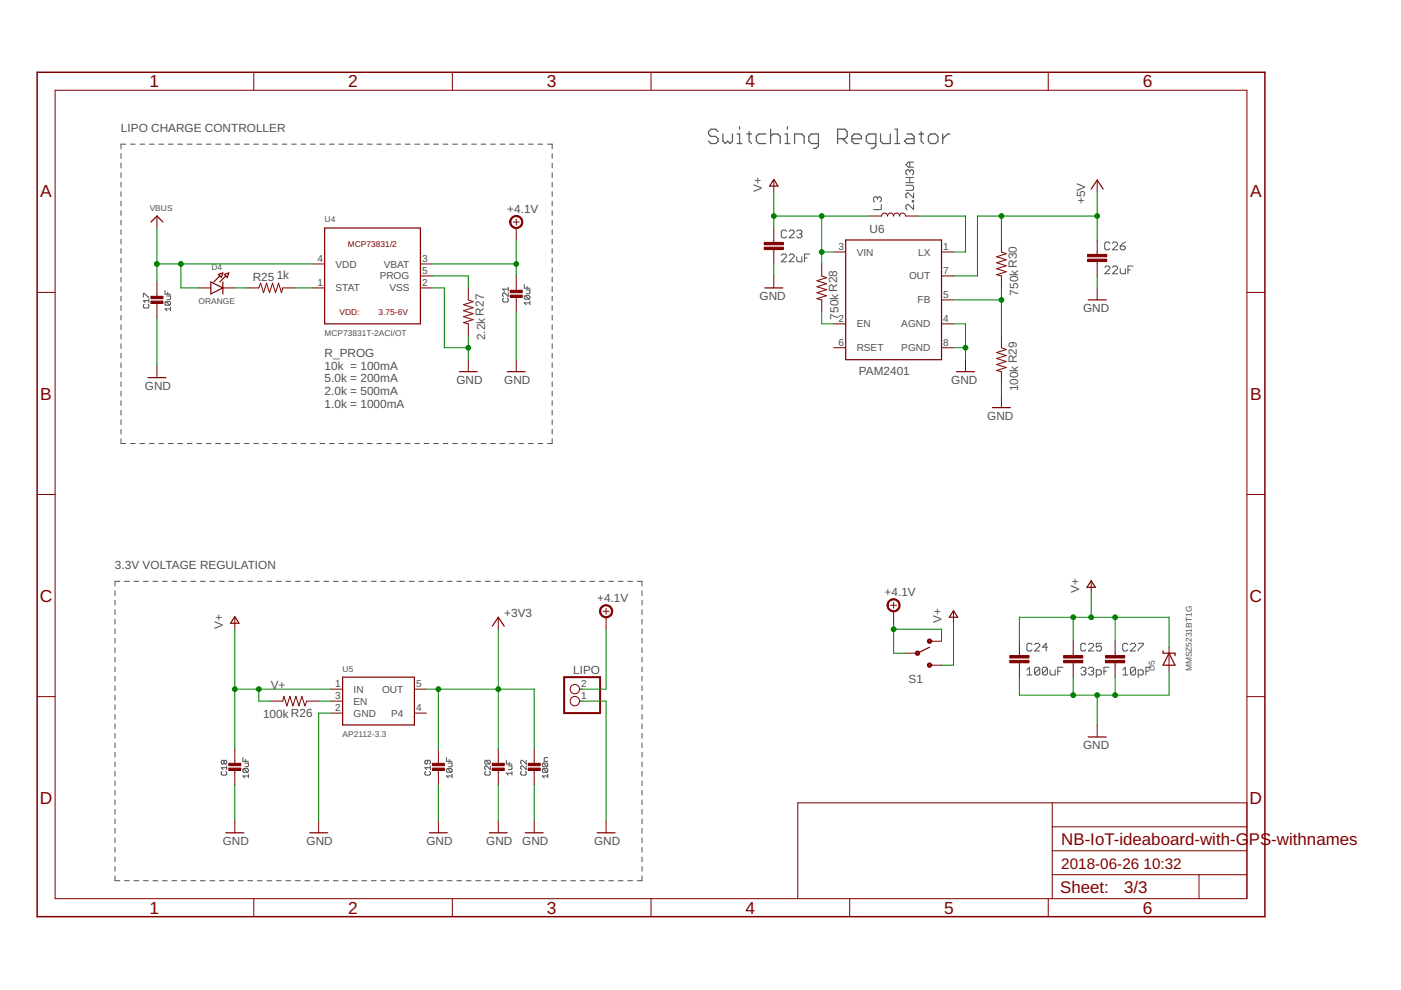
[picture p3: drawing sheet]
<svg xmlns="http://www.w3.org/2000/svg" width="297mm" height="210mm" viewBox="0 0 297 210" stroke-linecap="round" stroke-linejoin="round" font-family="sans-serif">
<g fill="none" stroke="#505050" stroke-width=".21">
<path d="M25.7 32.6v1M25.7 34.6v1M25.7 36.6v1M25.7 38.6v1M26.7 30.6h-1v1M27.7 30.6h1M29.7 30.6h1M31.7 30.6h1M33.7 30.6h1M35.7 30.6h1M37.7 30.6h1M39.7 30.6h1"/>
<path d="M41.7 30.6h1M43.7 30.6h1M45.7 30.6h1.1M47.8 30.6h1M49.8 30.6h1M51.8 30.6h1M53.8 30.6h1M55.8 30.6h1M57.8 30.6h1M59.8 30.6h1M61.8 30.6h1M63.8 30.6h1"/>
<path d="M65.8 30.6h1M67.8 30.6h1.1M69.8 30.6h1.1M71.9 30.6h1M73.9 30.6h1M75.9 30.6h1M77.9 30.6h1M79.9 30.6h1M81.9 30.6h1M83.9 30.6h1M85.9 30.6h1M87.9 30.6h1"/>
<path d="M89.9 30.6h1.1M91.9 30.6h1.1M94 30.6h1M96 30.6h1M98 30.6h1M100 30.6h1M102 30.6h1M104 30.6h1M106 30.6h1M108 30.6h1.1M110 30.6h1M112.1 30.6h1"/>
<path d="M114.1 30.6h1M116.1 30.6h1v1M117.1 32.6v1M117.1 34.6v1M117.1 36.6v1M117.1 38.6v1M192.1 39.3h1.3l.3 .2v.6l-.3 .3h-1.3M192.1 38.7h1.6M192.1 37.6h1.6M192.9 36.3l.2-.3h.3l.3 .3v.5l-.3 .3M192.9 36.3l-.3-.3h-.3l-.2 .3v.5l.2 .3M192.9 34.4v1.1"/>
<path d="M192.9 36.3v.3M192.9 37.6v1.1M193.7 34.4h-1.1l-.5 .5 .5 .6h1.1M25.7 40.6v1.1M25.7 42.7v1M25.7 44.7v1M25.7 46.7v1M25.7 48.7v1M25.7 50.7v1M25.7 52.7v1M25.7 54.7v1.1M25.7 56.8v1"/>
<path d="M25.7 58.8v1M117.1 40.6v1.1M117.1 42.7v1M117.1 44.7v1M117.1 46.7v1M117.1 48.7v1M117.1 50.7v1M117.1 52.7v1M117.1 54.7v1.1M117.1 56.8v1M117.1 58.8v1M165.7 54.1l.2-.2h.6l.3 .2v.3l-1.1 1.1h1.1"/>
<path d="M166.8 49.1l-.3-.3h-.6l-.2 .3v1l.2 .3h.6l.3-.3M167.3 54.1l.3-.2h.5l.3 .2v.3l-1.1 1.1h1.1M167.3 49.1l.3-.3h.5l.3 .3v.2l-1.1 1.1h1.1M168.9 54.4v.8l.3 .3h.8v-1.1M168.9 49.1l.3-.3h.6l.2 .3v.2l-.2 .3M169.5 49.6h.3M169.8 49.6l.2 .3v.2l-.2 .3h-.6l-.3-.3M170.6 54.7h.5M171.7 53.9h-1.1v1.6M186 42l.3-.3h.3l.2 .3v.5l-.2 .3M186 42l-.2-.3h-.3l-.3 .3v.5l.3 .3M186 42v.3"/>
<path d="M186.8 43.4v1h-1.6M193.4 42.5h.3v.3h-.3zM193.7 40.9v1.1l-1.1-1.1h-.3l-.2 .3v.5l.2 .3M193.7 43.4v1l-1.1-1h-.3l-.2 .2v.6l.2 .2M234.2 56.7l.3-.3h.5l.3 .3v.3l-1.1 1h1.1M235.3 51.6l-.3-.3h-.5l-.3 .3v1.1l.3 .3h.5l.3-.3M235.9 56.7l.2-.3h.6l.3 .3v.3l-1.1 1h1.1M235.9 51.6l.2-.3h.6l.3 .3v.3l-1.1 1.1h1.1M237.5 57v.8l.3 .2h.8v-1M237.5 52.2h.8l.3 .2v.3l-.3 .3h-.5l-.3-.3zM238.6 51.3l-.6 .3-.5 .6M239.1 57.2h.6"/>
<path d="M240.2 56.4h-1.1v1.6M25.7 60.8v1M25.7 62.8v1M25.7 64.8v1M25.7 66.8v1.1M25.7 68.9v1M25.7 70.9v1M25.7 72.9v1M25.7 74.9v1M25.7 76.9v1M25.7 78.9v1M30.4 63v-.8h.2l.8 .8h.2"/>
<path d="M30.6 64.5l-.2 .2v.4l.2 .2h.8l.2-.2v-.4l-.2-.2M31.6 63.4v.7M31.6 63.7h-1.2l.4 .4M35 61.6v.8h1.2M35.2 63.9h.8l.2 .2v.4l-.2 .2M35.2 63.9l-.2 .2v.4l.2 .2h.8M35.2 63.9l.8 .8M35.4 62.8h.8v.6l-.2 .1h-.6M35.6 62v.4M36.2 65.5h-1.2l.4 .4M36.2 65.1v.8M106.8 63.2l-.2 .2v.4l.2 .2h.7l.3-.2v-.4l-.3-.2"/>
<path d="M107.8 62.1v.8l-.8-.8-.4 .2v.4l.2 .2M107.8 60.9v.8M107.8 61.3h-1.2l.4 .4M111.2 60.3v.8h1.2M111.4 62.7h.7l.3 .2v.3l-.3 .2M111.4 62.7l-.2 .2v.3l.2 .2h.7M111.4 62.7l.7 .7M111.6 61.5h.8v.6l-.3 .2h-.5M111.8 60.7v.4M112.4 64.2h-1.2l.4 .4M112.4 63.8v.8M117.1 60.8v1"/>
<path d="M117.1 62.8v1M117.1 64.8v1M117.1 66.8v1.1M117.1 68.9v1M117.1 70.9v1M117.1 72.9v1M117.1 74.9v1M117.1 76.9v1M117.1 78.9v1M25.7 93v1h1M25.7 80.9v1.1M25.7 83v1"/>
<path d="M25.7 85v1M25.7 87v1M25.7 89v1M25.7 91v1M27.7 94h1M29.7 94h1M31.7 94h1M33.7 94h1M35.7 94h1M37.7 94h1M39.7 94h1M41.7 94h1"/>
<path d="M43.7 94h1M45.7 94h1.1M47.8 94h1M49.8 94h1M51.8 94h1M53.8 94h1M55.8 94h1M57.8 94h1M59.8 94h1M61.8 94h1M63.8 94h1M65.8 94h1"/>
<path d="M67.8 94h1.1M69.8 94h1.1M71.9 94h1M73.9 94h1M75.9 94h1M77.9 94h1M79.9 94h1M81.9 94h1M83.9 94h1M85.9 94h1M87.9 94h1M89.9 94h1.1"/>
<path d="M91.9 94h1.1M94 94h1M96 94h1M98 94h1M100 94h1M102 94h1M104 94h1M106 94h1M108 94h1.1M110 94h1M112.1 94h1M114.1 94h1"/>
<path d="M117.1 80.9v1.1M117.1 83v1M117.1 85v1M117.1 87v1M117.1 89v1M117.1 91v1M117.1 93v1h-1M24.4 125.3v1M24.4 127.3v1M24.4 129.3v1M24.4 131.3v1M24.4 133.3v1"/>
<path d="M24.4 135.3v1.1M24.4 137.4v1M24.4 139.4v1M25.4 123.3h-1v1M26.4 123.3h1M28.4 123.3h1M30.4 123.3h1M32.4 123.3h1M34.4 123.3h1.1M36.5 123.3h1M38.5 123.3h1M40.5 123.3h1"/>
<path d="M42.5 123.3h1M44.5 123.3h1M46.5 123.3h1M48.5 123.3h1.1M50.5 123.3h1.1M52.6 123.3h1M54.6 123.3h1M56.6 123.3h1M58.6 123.3h1M60.6 123.3h1M62.6 123.3h1M64.6 123.3h1.1"/>
<path d="M66.7 123.3h1M68.7 123.3h1M70.7 123.3h1M72.7 123.3h1M74.7 123.3h1M76.7 123.3h1M78.7 123.3h1.1M80.8 123.3h1M82.8 123.3h1M84.8 123.3h1M86.8 123.3h1M88.8 123.3h1"/>
<path d="M90.8 123.3h1M92.8 123.3h1.1M94.8 123.3h1.1M96.9 123.3h1M98.9 123.3h1M100.9 123.3h1M102.9 123.3h1M104.9 123.3h1M106.9 123.3h1M108.9 123.3h1.1M111 123.3h1M113 123.3h1"/>
<path d="M115 123.3h1M117 123.3h1M119 123.3h1M121 123.3h1M123 123.3h1M125.1 123.3h1M127.1 123.3h1M129.1 123.3h1M131.1 123.3h1M133.1 123.3h1M135.1 123.3h1v1M136.1 125.3v1"/>
<path d="M136.1 127.3v1M136.1 129.3v1M136.1 131.3v1M136.1 133.3v1M136.1 135.3v1.1M136.1 137.4v1M136.1 139.4v1M218.8 136.7l-.3-.3h-.5l-.3 .3v1.1l.3 .2h.5l.3-.2M219.4 136.7l.2-.3h.6l.3 .3v.2l-1.1 1.1h1.1M222.1 137.2h-1.1l.8-.8v1.6M230.2 136.7l-.2-.3h-.6l-.2 .3v1.1l.2 .2h.6l.2-.2M230.8 136.7l.3-.3h.5l.3 .3v.2l-1.1 1.1h1.1"/>
<path d="M233.5 136.4h-1.1v.8l.6-.3h.2l.3 .3v.6l-.3 .2h-.5l-.3-.2M239.1 136.7l-.3-.3h-.5l-.3 .3v1.1l.3 .2h.5l.3-.2M239.7 136.7l.2-.3h.6l.3 .3v.2l-1.1 1.1h1.1M241.3 136.4h1.1v.3l-1.1 1.1v.2M24.4 141.4v1M24.4 143.4v1M24.4 145.4v1M24.4 147.4v1M24.4 149.4v1.1M24.4 151.5v1M24.4 153.5v1M24.4 155.5v1"/>
<path d="M24.4 157.5v1M24.4 159.5v1M136.1 141.4v1M136.1 143.4v1M136.1 145.4v1M136.1 147.4v1M136.1 149.4v1.1M136.1 151.5v1M136.1 153.5v1M136.1 155.5v1M136.1 157.5v1M136.1 159.5v1"/>
<path d="M217.7 143.1h1.1M217.7 142l.6-.5v1.6M220.5 141.8v1l-.3 .3h-.6l-.2-.3M220.5 141.8l-.3-.3h-.6l-.2 .3v1M220.5 141.8l-1.1 1M222.1 141.8v1l-.3 .3h-.5l-.3-.3M222.1 141.8l-.3-.3h-.5l-.3 .3v1M222.1 141.8l-1.1 1M222.6 142v.8l.3 .3h.8v-1.1M224.3 142.3h.5M225.4 141.5h-1.1v1.6M229.2 141.8l.2-.3h.6l.2 .3v.2l-.2 .3"/>
<path d="M229.7 142.3h.3M230 142.3l.2 .3v.2l-.2 .3h-.6l-.2-.3M230.8 141.8l.3-.3h.5l.3 .3v.2l-.3 .3M231.3 142.3h.3M231.6 142.3l.3 .3v.2l-.3 .3h-.5l-.3-.3M232.4 143.1h.8l.3-.3v-.5l-.3-.3h-.8v1.7M234.1 142.3h.5M235.1 141.5h-1v1.6M238 142l.6-.5v1.6M238 143.1h1.1M240.8 141.8v1l-.3 .3h-.6l-.2-.3M240.8 141.8l-.3-.3h-.6l-.2 .3v1"/>
<path d="M240.8 141.8l-1.1 1M241.3 143.1h.8l.3-.3v-.5l-.3-.3h-.8v1.7M243 142.3h.5M244 141.5h-1v1.6M24.4 161.5v1.1M24.4 163.6v1M24.4 165.6v1M24.4 167.6v1M24.4 169.6v1M24.4 171.6v1M24.4 173.6v1M24.4 175.6v1.1"/>
<path d="M24.4 177.7v1M24.4 179.7v1M47.1 163.6l-.2 .1v.4l.2 .2h.8l.2-.2v-.4l-.2-.1M47.5 161.4l-.2-.2-.4 .2v.4l.2 .2 .4-.2M47.5 161.4l.2-.2 .4 .2v.4l-.2 .2-.4-.2M47.5 161.4v.4M48.1 162.8h-1.2l.4 .4M48.1 162.4v.8M51.5 160.6v.8h1.2M51.7 163l-.2 .2v.4l.2 .1h.8M51.7 163h.8l.2 .2v.4l-.2 .1M51.7 163l.8 .7"/>
<path d="M51.9 161.8h.8v.6l-.2 .2h-.6M52.1 161v.4M52.7 164.5h-1.2l.4 .4M52.7 164.1v.8M90.3 163.6l-.2 .1v.4l.2 .2h.8l.1-.2v-.4l-.1-.1M90.7 161.2v.6l-.2 .2-.4-.2v-.4l.2-.2h.8l.1 .2v.4l-.1 .2M91.2 162.4v.8M91.2 162.8h-1.1l.4 .4M94.7 160.6v.8h1.1M94.9 163h.7l.2 .2v.4l-.2 .1M94.9 163l-.2 .2v.4l.2 .1h.7M94.9 163l.7 .7"/>
<path d="M95.1 161.8h.7v.6l-.2 .2h-.5M95.2 161v.4M95.8 164.5h-1.1l.4 .4M95.8 164.1v.8M103 161.2l-.2 .2v.4l.2 .2h.8M103 163.6l-.2 .1v.4l.2 .2h.8l.1-.2v-.4l-.1-.1M103 161.2h.8l.1 .2v.4l-.1 .2M103 161.2l.8 .8M103.9 162.4v.8l-.7-.8-.4 .2v.4l.2 .2M107.4 161.2v.8h1.1M107.8 162.4h.7v.6l-.2 .2h-.5M107.9 161.6v.4"/>
<path d="M108.5 163.9h-1.1l.4 .4M108.5 163.6v.7M110.6 163.6l-.2 .1v.4l.2 .2h.8l.2-.2v-.4l-.2-.1M111.6 162.4v.8l-.8-.8-.4 .2v.4l.2 .2M111.6 161.2v.8l-.8-.8-.4 .2v.4l.2 .2M115.2 163l-.2 .2v.4l.2 .1h.8M115.2 163h.8l.1 .2v.4l-.1 .1M115.2 161.8l-.2 .2v.4l.2 .2h.8M115.2 161.8h.8l.1 .2v.4l-.1 .2M115.2 163l.8 .7M115.2 161.8l.8 .8M116.1 164.5h-1.1l.4 .4"/>
<path d="M116.1 160.6h-.5l-.2 .2v.6h.7M116.1 164.1v.8M136.1 161.5v1.1M136.1 163.6v1M136.1 165.6v1M136.1 167.6v1M136.1 169.6v1M136.1 171.6v1M136.1 173.6v1M136.1 175.6v1.1M136.1 177.7v1M136.1 179.7v1"/>
<path d="M24.4 185.7v1h1M24.4 181.7v1M24.4 183.7v1M26.4 186.7h1M28.4 186.7h1M30.4 186.7h1M32.4 186.7h1M34.4 186.7h1.1M36.5 186.7h1M38.5 186.7h1M40.5 186.7h1M42.5 186.7h1"/>
<path d="M44.5 186.7h1M46.5 186.7h1M48.5 186.7h1.1M50.5 186.7h1.1M52.6 186.7h1M54.6 186.7h1M56.6 186.7h1M58.6 186.7h1M60.6 186.7h1M62.6 186.7h1M64.6 186.7h1.1M66.7 186.7h1"/>
<path d="M68.7 186.7h1M70.7 186.7h1M72.7 186.7h1M74.7 186.7h1M76.7 186.7h1M78.7 186.7h1.1M80.8 186.7h1M82.8 186.7h1M84.8 186.7h1M86.8 186.7h1M88.8 186.7h1M90.8 186.7h1"/>
<path d="M92.8 186.7h1.1M94.8 186.7h1.1M96.9 186.7h1M98.9 186.7h1M100.9 186.7h1M102.9 186.7h1M104.9 186.7h1M106.9 186.7h1M108.9 186.7h1.1M111 186.7h1M113 186.7h1M115 186.7h1"/>
<path d="M117 186.7h1M119 186.7h1M121 186.7h1M123 186.7h1M125.1 186.7h1M127.1 186.7h1M129.1 186.7h1M131.1 186.7h1M133.1 186.7h1M136.1 181.7v1M136.1 183.7v1M136.1 185.7v1h-1"/>
</g>
<g fill="none" stroke="#505050" stroke-width=".25">
<path d="M152.3 27.9l-.6-.5h-1l-.5 .5v.5l.5 .5h1l.6 .5v.5l-.6 .5h-1l-.5-.5M153.3 28.4v1.5l.5 .5 .5-.5 .5 .5 .5-.5v-1.5M156.3 30.4h1M156.3 28.4h.5v2M156.8 26.9v.5M158.3 28.4h1M158.8 27.9v2l.5 .5M162.4 28.4h-1.5l-.5 .5v1l.5 .5h1.5M163.4 28.9l.5-.5h1l.5 .5v1.5M163.4 27.4v3M166.4 30.4h1M166.4 28.4h.5v2"/>
<path d="M166.9 26.9v.5M168.5 30.4v-2h1.5l.5 .5v1.5M173.5 30.4h-1.5l-.5-.5v-1l.5-.5h1.5v2.5l-.5 .6h-.5M177.6 29.4h1.5l.5-.5v-1l-.5-.5h-1.5v3M178.6 29.4l1 1M180.6 29.4h2v-.5l-.5-.5h-1l-.5 .5v1l.5 .5h1M185.7 30.4h-1.5l-.5-.5v-1l.5-.5h1.5v2.5l-.5 .6h-.5M186.7 28.4v1.5l.5 .5h1.5v-2M189.7 27.4h.5v3M189.7 30.4h1.1M192.3 28.4h1l.5 .5v1.5h-1.5l-.5-.5 .5-.5h1.5M194.8 28.4h1"/>
<path d="M195.3 27.9v2l.5 .5M196.8 28.9l.5-.5h1.1l.5 .5v1l-.5 .5h-1.1l-.5-.5zM199.9 28.4v2M201.4 28.4h-.5l-1 1"/>
</g>
<g fill="none" stroke="#800000" stroke-width=".21">
<path d="M11.7 19.1h252.7v171.4h-252.7zM53.8 15.3v3.8M95.9 15.3v3.8M138 15.3v3.8M180.1 15.3v3.8M222.2 15.3v3.8M164.1 38.2v2.5M232.6 38.2v2.5M33.3 45.8v2.5M33.3 59.8v3.3M66.3 56h2.5M89.1 58.5h2.6"/>
<path d="M89.1 56h2.6M108.8 47.1h1.3M109.5 46.4v1.3M109.5 48.3v2.6M109.5 58.5v3.3M164.1 48.3v3.1M164.1 52.9v3.1M164.1 58.5v2.5M174.2 56v2.5l1 .4-2 .6 2 .7-2 .6 2 .6-2 .7 2 .6-2 .6 1 .3v2.5M176.8 53.4h2.5M184.4 45.8h2.5a.63 .63 0 0 1 .7-.6 .63 .63 0 0 1 .6 .6 .63 .63 0 0 1 .6-.6 .63 .63 0 0 1 .7 .6 .63 .63 0 0 1 .6-.6 .63 .63 0 0 1 .6 .6 .63 .63 0 0 1 .7-.6 .63 .63 0 0 1 .6 .6h2.5M199.6 58.5h2.6"/>
<path d="M199.6 53.4h2.6M212.3 50.9v2.5l1 .4-2 .6 2 .7-2 .6 2 .6-2 .7 2 .6-2 .7 1 .2v2.5M232.6 50.9v3M232.6 55.5v3M7.9 62h3.8M33.3 64.1v3.3M33.3 77.5v2.6M42.2 61h2.5M47.2 61h2.6M52.3 61h2.6l.3-1 .7 2.1 .6-2.1 .6 2.1 .7-2.1 .6 2.1 .7-2.1 .6 2.1 .2-1.1h2.6M66.3 61h2.5M89.1 61h2.6"/>
<path d="M99.3 61v2.6l1 .4-2 .6 2 .6-2 .7 2 .6-2 .6 2 .7-2 .6 1 .3v2.5M99.3 76.3v2.5M109.5 62.8v3.3M109.5 76.3v2.5M176.8 68.7h2.5M176.8 73.7h2.5M199.6 68.7h2.6M199.6 63.6h2.6M199.6 73.7h2.6M204.7 76.3v2.5M212.3 71.2v2.5l1 .4-2 .6 2 .7-2 .6 2 .6-2 .7 2 .6-2 .6 1 .3v2.5M232.6 61v2.6"/>
<path d="M264.4 62h3.8M212.3 83.9v2.5M7.9 104.8h3.8M264.4 104.8h3.8M49.8 130.9v2.5M105.6 130.9v2.5M127.9 129.6h1.2M128.5 129v1.2M128.5 130.9v2.5M188.8 128.3h1.3M189.5 127.7v1.3M189.5 129.6v2.5"/>
<path d="M192 138.5h2.5M197.1 136h2.5M202.2 129.6v2.5M216.1 136v3M227.5 136v3M231.4 123.3v2.5M236.4 136v3M247.9 137.2v5.1M7.9 147.7h3.8M49.8 158.8v3.3M57.4 148.7h2.5l.3-1.1 .6 2.1 .7-2.1 .6 2.1 .6-2.1 .7 2.1 .6-2.1 .6 2.1 .4-1h2.6M70.1 148.7h2.5"/>
<path d="M70.1 151.2h2.5M70.1 146.1h2.5M87.9 151.2h2.5M87.9 146.1h2.5M92.9 158.8v3.3M105.6 158.8v3.3M113.3 158.8v3.3M122.9 148.7h.5M122.9 146.1h.5M197.1 141h2.5M216.1 140.5v3.1M227.5 140.5v3.1"/>
<path d="M232.6 153.7v2.6M236.4 140.5v3.1M264.4 147.7h3.8M49.8 163.1v3.3M49.8 174v2.6M67.6 174v2.6M92.9 163.1v3.3M92.9 174v2.6M105.6 163.1v3.3M105.6 174v2.6M113.3 163.1v3.3M113.3 174v2.6"/>
<path d="M128.5 174v2.6M223.1 170.2v20.3M223.1 175.3h41.3M264.4 170.2h-95.3v20.3M53.8 190.5v3.9M95.9 190.5v3.9M138 190.5v3.9M180.1 190.5v3.9M222.2 190.5v3.9M223.1 185.5h41.3M223.1 180.4h41.3M254.2 185.5v5"/>
<circle cx="121.9" cy="148.7" r=".99"/>
<circle cx="121.9" cy="146.1" r=".99"/>
</g>
<path d="M7.9 15.3h260.3v179.1h-260.3z" fill="none" stroke="#800000" stroke-width=".32"/>
<g fill="none" stroke="#800000" stroke-width=".25">
<path d="M164.1 38.1l.9 1.4h-1.8zM32 47.1l1.3-1.3 1.2 1.3M44.7 59.8l2.5 1.2-2.5 1.3zM46.3 58.2l.9-.3-.3 .9zM46.6 58.5l-1.3 1.3M47.2 59.8v2.5M47.6 58.2l.9-.3-.3 .9zM47.9 58.5l-1.3 1.3M68.8 48.3h20.3v20.4h-20.3zM179.3 50.9h20.3v25.4h-20.3zM231.4 40.1l1.2-1.9 1.3 1.9M97.4 78.8h3.8"/>
<path d="M107.5 78.8h3.9M162.2 61h3.8M202.8 78.8h3.8M230.7 63.6h3.8M31.4 80.1h3.8M210.4 86.4h3.8M49.8 130.7l.9 1.4h-1.8zM104.4 132.8l1.2-1.9 1.3 1.9M197.1 137.2l-2.6 1.3M202.2 129.5l.9 1.4h-1.8zM231.4 123.1l.8 1.4h-1.7zM246.6 138v.5h2.5v.5"/>
<path d="M247.9 138.5l1.2 2.5h-2.5zM72.6 143.6h15.3v10.1h-15.3zM230.7 156.3h3.8M47.9 176.6h3.8M65.7 176.6h3.8M91 176.6h3.8M103.7 176.6h3.8M111.4 176.6h3.8M126.6 176.6h3.8"/>
</g>
<g fill="#800000" stroke="#800000" stroke-width=".21">
<path d="M91.7 162.9h2.5v.5h-2.5z"/>
<path d="M91.7 161.8h2.5v.5h-2.5z"/>
<path d="M104.4 162.9h2.5v.5h-2.5z"/>
<path d="M104.4 161.8h2.5v.5h-2.5z"/>
<path d="M48.5 162.9h2.6v.5h-2.6z"/>
<path d="M48.5 161.8h2.6v.5h-2.6z"/>
<path d="M108.2 62.6h2.5v.5h-2.5z"/>
<path d="M108.2 61.6h2.5v.5h-2.5z"/>
<path d="M112 162.9h2.5v.5h-2.5z"/>
<path d="M112 161.8h2.5v.5h-2.5z"/>
<path d="M230.6 54.9h4.1v.6h-4.1z"/>
<path d="M230.6 53.9h4.1v.5h-4.1z"/>
<path d="M162 52.4h4.1v.5h-4.1z"/>
<path d="M162 51.4h4.1v.5h-4.1z"/>
<path d="M32 63.8h2.5v.5h-2.5z"/>
<path d="M32 62.8h2.5v.5h-2.5z"/>
<path d="M234.4 140h4.1v.5h-4.1z"/>
<path d="M234.4 139h4.1v.5h-4.1z"/>
<path d="M225.5 140h4.1v.5h-4.1z"/>
<path d="M225.5 139h4.1v.5h-4.1z"/>
<path d="M214.1 140h4.1v.5h-4.1z"/>
<path d="M214.1 139h4.1v.5h-4.1z"/>
</g>
<path d="M119.6 143.6h7.6v7.6h-7.6z" fill="none" stroke="#800000" stroke-width=".42"/>
<g fill="#800000" stroke="#800000" stroke-width=".21">
<path d="M196.8 135.6a.46 .46 0 0 1 .7 .1 .46 .46 0 0 1-.3 .7 .46 .46 0 0 1-.6-.4h.2a.26 .26 0 0 1 .3-.3 .26 .26 0 0 1 .2 .4 .26 .26 0 0 1-.5 0l-.2-.1z" fill-rule="evenodd"/>
<path d="M196.8 140.7a.46 .46 0 0 1 .7 .1 .46 .46 0 0 1-.3 .7 .46 .46 0 0 1-.6-.5h.2a.26 .26 0 0 1 .3-.3 .26 .26 0 0 1 .2 .4 .26 .26 0 0 1-.5 0l-.2-.1z" fill-rule="evenodd"/>
<path d="M194.2 138.1a.46 .46 0 0 1 .7 .2 .46 .46 0 0 1-.3 .6 .46 .46 0 0 1-.5-.4h.2a.26 .26 0 0 1 .4-.2 .26 .26 0 0 1 0 .4 .26 .26 0 0 1-.4-.1l-.2-.1z" fill-rule="evenodd"/>
<path d="M108.4 46.1a1.4 1.4 0 0 1 2.3 .3 1.4 1.4 0 0 1-.9 2 1.4 1.4 0 0 1-1.7-1.3h.2a1.15 1.15 0 0 1 1.6-1.1 1.15 1.15 0 0 1 .3 1.9 1.15 1.15 0 0 1-1.8-.6l-.1-.2h-.2z" fill-rule="evenodd"/>
<path d="M127.5 128.7a1.39 1.39 0 0 1 2.2 .2 1.39 1.39 0 0 1-.8 2 1.39 1.39 0 0 1-1.8-1.3h.3a1.15 1.15 0 0 1 1.6-1.1 1.15 1.15 0 0 1 .3 1.9 1.15 1.15 0 0 1-1.9-.5v-.3h-.3z" fill-rule="evenodd"/>
<path d="M188.4 127.4a1.39 1.39 0 0 1 2.2 .2 1.39 1.39 0 0 1-.8 2.1 1.39 1.39 0 0 1-1.7-1.4h.2a1.14 1.14 0 0 1 1.7-.9 1.14 1.14 0 0 1 .1 1.9 1.14 1.14 0 0 1-1.8-.7v-.3h-.2z" fill-rule="evenodd"/>
</g>
<g fill="none" stroke="#008000" stroke-width=".21">
<path d="M33.3 48.3v11.5M33.3 56h33M38.4 56v5h3.8M91.7 58.5h7.6v2.5M91.7 56h17.8M109.5 50.9v7.6M164.1 40.7v7.6M164.1 56v2.5M164.1 45.8h20.3M174.2 53.4h2.6M174.2 45.8v10.2M194.5 45.8h10.2v7.6h-2.5"/>
<path d="M212.3 45.8v5.1M232.6 40.7v10.2M232.6 58.5v2.5M232.6 45.8h-25.4v12.7h-5M33.3 67.4v10.1M49.8 61h2.5M62.5 61h3.8M91.7 61h2.5v12.7h5.1M99.3 71.2v5.1M109.5 66.1v10.2M174.2 66.1v2.6h2.6M202.2 73.7h2.5"/>
<path d="M202.2 68.7h2.5v7.6M202.2 63.6h10.1M212.3 61v10.2M212.3 81.3v2.6M49.8 133.4v25.4M105.6 133.4v25.4M128.5 133.4v12.7h-5.1M189.5 132.1v6.4h2.5M189.5 133.4h10.1v2.6M202.2 132.1v8.9h-2.6M216.1 136v-5.1h31.8v6.3M227.5 130.9v5.1"/>
<path d="M231.4 125.8v5.1M236.4 130.9v5.1M49.8 146.1h20.3M54.9 146.1v2.6h2.5M67.6 148.7h2.5M70.1 151.2h-2.5v22.8M90.4 146.1h22.9v12.7M92.9 146.1v12.7M123.4 148.7h5.1v25.3M227.5 143.6v3.8M232.6 147.4v6.3M236.4 143.6v3.8"/>
<path d="M247.9 142.3v5.1h-31.8v-3.8M49.8 166.4v7.6M92.9 166.4v7.6M105.6 166.4v7.6M113.3 166.4v7.6"/>
</g>
<g fill="#008000" stroke="#008000" stroke-width=".21">
<circle cx="99.3" cy="73.7" r=".51"/>
<circle cx="204.7" cy="73.7" r=".51"/>
<circle cx="236.4" cy="147.4" r=".51"/>
<circle cx="227.5" cy="147.4" r=".51"/>
<circle cx="232.6" cy="147.4" r=".51"/>
<circle cx="174.2" cy="45.8" r=".51"/>
<circle cx="174.2" cy="53.4" r=".51"/>
<circle cx="164.1" cy="45.8" r=".51"/>
<circle cx="49.8" cy="146.1" r=".51"/>
<circle cx="54.9" cy="146.1" r=".51"/>
<circle cx="227.5" cy="130.9" r=".51"/>
<circle cx="236.4" cy="130.9" r=".51"/>
<circle cx="231.4" cy="130.9" r=".51"/>
<circle cx="92.9" cy="146.1" r=".51"/>
<circle cx="105.6" cy="146.1" r=".51"/>
<circle cx="212.3" cy="63.6" r=".51"/>
<circle cx="212.3" cy="45.8" r=".51"/>
<circle cx="232.6" cy="45.8" r=".51"/>
<circle cx="38.4" cy="56" r=".51"/>
<circle cx="33.3" cy="56" r=".51"/>
<circle cx="109.5" cy="56" r=".51"/>
<circle cx="189.5" cy="133.4" r=".51"/>
</g>
<g font-size="3.7" fill="#800000">
<text x="31.7" y="18.5">1</text>
<text x="73.8" y="18.5">2</text>
<text x="116" y="18.5">3</text>
<text x="158.1" y="18.5">4</text>
<text x="200.2" y="18.5">5</text>
<text x="242.3" y="18.5">6</text>
<text x="8.6" y="41.9">A</text>
<text x="265.1" y="41.9">A</text>
<text x="8.6" y="84.7">B</text>
<text x="265.1" y="84.7">B</text>
<text x="8.4" y="127.6">C</text>
<text x="264.9" y="127.6">C</text>
<text x="8.4" y="170.4">D</text>
<text x="264.9" y="170.4">D</text>
<text x="31.7" y="193.7">1</text>
<text x="73.8" y="193.7">2</text>
<text x="116" y="193.7">3</text>
<text x="158.1" y="193.7">4</text>
<text x="200.2" y="193.7">5</text>
<text x="242.3" y="193.7">6</text>
</g>
<g font-size="3.6" fill="#800000">
<text x="225" y="179.1">NB-IoT-ideaboard-with-G</text>
<text x="264.8" y="179.1">PS-withnames</text>
<text x="224.8" y="189.4">Sheet:</text>
<text x="238.3" y="189.3">3/3</text>
</g>
<g font-size="3.2" fill="#800000">
<text x="225" y="184.2">2018-06-26</text>
<text x="242.5" y="184.2">10:32</text>
</g>
<g font-size="2.5" fill="#505050">
<text x="25.7" y="28">LIPO CHARGE CONTROLLER</text>
<text x="161.5" y="40.7" transform="rotate(-90 161.5 40.7)">V+</text>
<text x="107.6" y="45.2">+4.1V</text>
<text x="230.1" y="43.3" transform="rotate(-90 230.1 43.3)">+5V</text>
<text x="184.4" y="49.4">U6</text>
<text x="53.6" y="59.5">R25</text>
<text x="58.7" y="59.3">1k</text>
<text x="161.1" y="63.6">GND</text>
<text x="215.9" y="62.7" transform="rotate(-90 215.9 62.7)">750k R30</text>
<text x="177.8" y="67.7" transform="rotate(-90 177.8 67.7)">750k R28</text>
<text x="229.6" y="66.1">GND</text>
<text x="68.8" y="75.8">R_PROG</text>
<text x="102.9" y="72.1" transform="rotate(-90 102.9 72.1)">2.2k R27</text>
<text x="30.7" y="82.6">GND</text>
<text x="68.8" y="78.4">10k = 100mA</text>
<text x="68.8" y="81.1">5.0k = 200mA</text>
<text x="68.8" y="83.8">2.0k = 500mA</text>
<text x="96.8" y="81.4">GND</text>
<text x="106.9" y="81.4">GND</text>
<text x="182.1" y="79.6">PAM2401</text>
<text x="201.7" y="81.4">GND</text>
<text x="215.9" y="83" transform="rotate(-90 215.9 83)">100k R29</text>
<text x="68.8" y="86.4">1.0k = 1000mA</text>
<text x="209.3" y="89">GND</text>
<text x="24.4" y="120.7">3.3V VOLTAGE REGULATION</text>
<text x="228.8" y="125.8" transform="rotate(-90 228.8 125.8)">V+</text>
<text x="106.9" y="130.9">+3V3</text>
<text x="126.6" y="127.7">+4.1V</text>
<text x="187.6" y="126.4">+4.1V</text>
<text x="47.2" y="133.4" transform="rotate(-90 47.2 133.4)">V+</text>
<text x="199.6" y="132.1" transform="rotate(-90 199.6 132.1)">V+</text>
<text x="121.5" y="142.9">LIPO</text>
<text x="57.4" y="146.1">V+</text>
<text x="192.6" y="144.8">S1</text>
<text x="55.8" y="152.2">100k R26</text>
<text x="229.6" y="158.8">GND</text>
<text x="47.2" y="179.1">GND</text>
<text x="65" y="179.1">GND</text>
<text x="90.4" y="179.1">GND</text>
<text x="103.1" y="179.1">GND</text>
<text x="110.7" y="179.1">GND</text>
<text x="126" y="179.1">GND</text>
</g>
<g font-size="2.1" fill="#505050">
<text x="177.8" y="53.1">3</text>
<text x="200" y="53.1">1</text>
<text x="67.3" y="55.6">4</text>
<text x="71.2" y="56.7">VDD</text>
<text x="80.5" y="59.3">PROG</text>
<text x="81.4" y="56.7">VBAT</text>
<text x="89.5" y="58.1">5</text>
<text x="89.5" y="55.6">3</text>
<text x="181.6" y="54.2">VIN</text>
<text x="192.7" y="59.3">OUT</text>
<text x="194.7" y="54.2">LX</text>
<text x="200" y="58.1">7</text>
<text x="67.3" y="60.7">1</text>
<text x="71.2" y="61.8">STAT</text>
<text x="82.6" y="61.8">VSS</text>
<text x="89.5" y="60.7">2</text>
<text x="194.5" y="64.3">FB</text>
<text x="200" y="63.2">5</text>
<text x="177.8" y="68.3">2</text>
<text x="181.6" y="69.4">EN</text>
<text x="191.1" y="69.4">AGND</text>
<text x="200" y="68.3">4</text>
<text x="177.8" y="73.4">6</text>
<text x="181.6" y="74.5">RSET</text>
<text x="191.1" y="74.5">PGND</text>
<text x="200" y="73.4">8</text>
<text x="71.1" y="148.3">3</text>
<text x="71.1" y="145.7">1</text>
<text x="75" y="149.4">EN</text>
<text x="75" y="146.9">IN</text>
<text x="81" y="146.9">OUT</text>
<text x="88.2" y="145.7">5</text>
<text x="123.2" y="145.7">2</text>
<text x="123.2" y="148.3">1</text>
<text x="71.1" y="150.8">2</text>
<text x="75" y="151.9">GND</text>
<text x="82.9" y="151.9">P4</text>
<text x="88.2" y="150.8">4</text>
</g>
<g font-size="1.8" fill="#505050">
<text x="31.7" y="44.8">VBUS</text>
<text x="68.8" y="47.1">U4</text>
<text x="44.8" y="57.2">D4</text>
<text x="42.1" y="64.5">ORANGE</text>
<text x="68.8" y="71.2">MCP73831T-2ACI/OT</text>
<text x="72.6" y="142.5">U5</text>
<text x="244.8" y="142.3" transform="rotate(-90 244.8 142.3)">D5</text>
<text x="252.7" y="142.3" transform="rotate(-90 252.7 142.3)">MMSZ5231BT1G</text>
<text x="72.6" y="156.3">AP2112-3.3</text>
</g>
<g font-size="1.8" fill="#800000">
<text x="73.8" y="52.3">MCP73831/2</text>
<text x="72" y="66.9">VDD:</text>
<text x="80.3" y="66.9">3.75-6V</text>
</g>
</svg>
